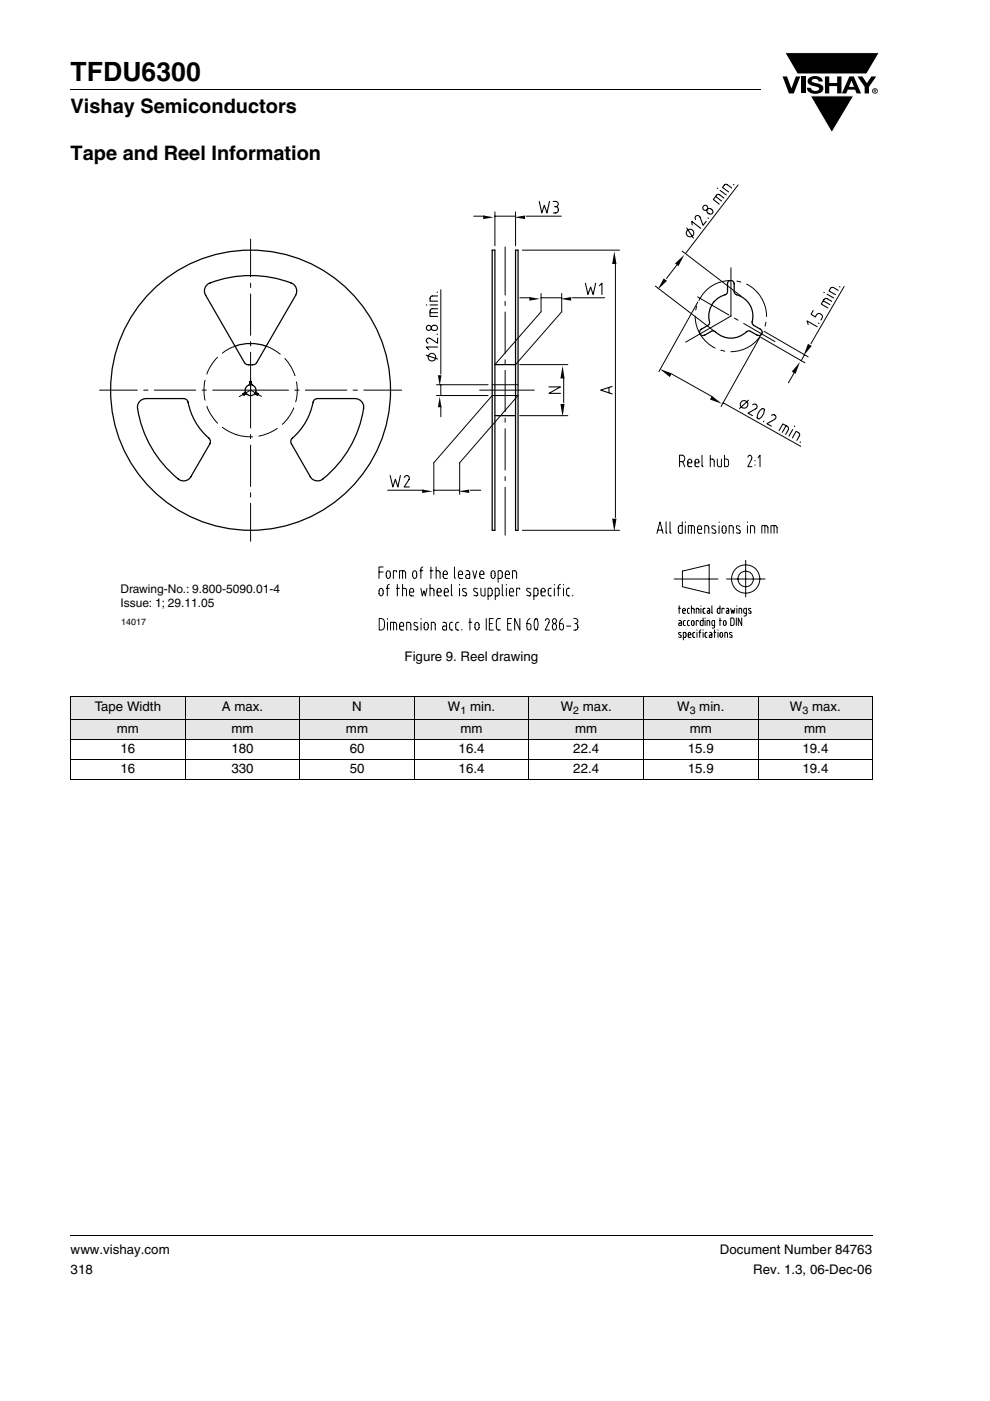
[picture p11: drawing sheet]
<svg xmlns="http://www.w3.org/2000/svg" width="210mm" height="297mm" viewBox="0 0 210 297" stroke-linecap="round" stroke-linejoin="round" font-family="sans-serif">
<path d="M14.9 261.9l.1 .2z" fill="#000"/>
<path d="M15 262h170.1" fill="none" stroke="#000" stroke-width=".21"/>
<path d="M166 11.1h20.6v17.2h-20.6z" fill="#fff"/>
<g fill="#000">
<path d="M14.9 18.9l.1 .2zM166 16.2h.9l1 2.5 .9-2.5h.9l-1.3 3.6h-1.1zM166.5 11.2h20l-2.7 4.5h-14.7zM169.9 16.2h.9v3.6h-.9zM171.6 16.5a2.1 2.1 0 0 1 2.8 .3l.1 .5h-.9a.79 .79 0 0 0-.7-.6 .79 .79 0 0 0-.7 .4l.2 .3 1 .3a1.08 1.08 0 0 1 1.2 1 1.08 1.08 0 0 1-1.1 1.1 1.73 1.73 0 0 1-2.4-1.2h.9a.96 .96 0 0 0 .8 .7 .96 .96 0 0 0 1-.5 1.68 1.68 0 0 0-1.6-.7 .92 .92 0 0 1-.9-.6 .92 .92 0 0 1 .3-1zM175 16.2h.9v1.4h1.7v-1.4h.9v3.6h-.9v-1.5h-1.7v1.5h-.9zM181.9 16.2h1l1 1.4 .9-1.4h1.1l-1.6 2.2v1.4h-.9v-1.4zM171.9 20.3h9.2l-4.7 7.8z"/>
<path d="M180.6 17.1l-.5 1.3h1zM180.1 16.2h1l1.5 3.6h-.9l-.3-.8h-1.6l-.3 .8h-.9z"/>
<path d="M185.5 19.1v.1h.2v-.1zM185.3 18.9l.5 .1v.1l-.1 .2 .1 .3-.3-.3-.2 .3zM185.1 19.3a.46 .46 0 0 0 .9 0 .46 .46 0 0 0-.9 0zM185 19.3a.6 .6 0 0 1 1.2 0 .6 .6 0 0 1-1.2 0z"/>
</g>
<path d="M166.5 11.2h20l-2.7 4.5h-14.7zM171.9 20.3h9.2l-4.7 7.8z" fill="none" stroke="#fff" stroke-width=".21"/>
<path d="M15 19h146.3" fill="none" stroke="#000" stroke-width=".21"/>
<path d="M21 38.9h158.1v96.9h-158.1z" fill="#fff"/>
<g fill="none" stroke="#040503" stroke-width=".27">
<path d="M104.4 53h.6v59.4h-.6zM109.3 53h.6v59.4h-.6zM150.2 69l-1.5 .8a.73 .73 0 0 0-.2 1 .73 .73 0 0 0 1 .3l1.4-.9M154.3 61.9v-1.7a.7 .7 0 0 1 .7-.7 .7 .7 0 0 1 .7 .7v1.7M159.8 69l1.5 .8a.72 .72 0 0 1 .3 1 .72 .72 0 0 1-1 .3l-1.5-.9M53 80.9l.3 .1v.5a1.62 1.62 0 0 1 1 1.7l.5 .3v.2h-.2l-.5-.2a1.56 1.56 0 0 1-1.9 0l-.4 .2h-.3l.1-.3 .4-.2a1.6 1.6 0 0 1 1-1.7z"/>
<circle cx="53.1" cy="82.7" r="29.7"/>
</g>
<g fill="none" stroke="#040503" stroke-width=".21">
<path d="M107.1 52.3v10.3M155 59.5a7.4 7.4 0 0 0-6.8 4.2M155 56.8v10.2l-9.6 5.5M156.3 59.6l.8 .2M107.1 63.9v.9M107.1 66.1v8.8M107.1 76.3v.9M107.1 78.5v8.8M110.2 77.3h10.2M147.4 67a7.6 7.6 0 0 0 4.3 6.8M147.8 64.9l-.2 .8M147.9 62.9l6.7 3.9"/>
<path d="M152.9 74.3l.8 .1M155 67h.1M155.8 67.4l.8 .5M157.7 68.6l6.7 3.8M158.3 60.2a7.8 7.8 0 0 1 4.3 6.8M161.8 70.3a7.4 7.4 0 0 1-6.8 4.3M162.5 68.3l-.2 .9M53.1 80.3v2.4l-2.4 1.4M53.1 82.7l2.4 1.3M101.7 82.7h11.6M104.4 81.6h5.5M104.4 83.9h5.5"/>
<path d="M107.1 88.7v.8M107.1 90.9v8.8M110.2 88.1h10.2M119.6 80v5.4M107.1 101v.9M107.1 103.3v10.2"/>
</g>
<g fill="#040503">
<path d="M119.3 77.5l.4 2.7h-.8z"/>
<path d="M118.9 85.7h.8l-.4 2.7z"/>
</g>
<path d="M116.4 82h2.5l-2.5 1.4h2.5" fill="none" stroke="#040503" stroke-width=".23"/>
<path d="M110.8 53h20.6M130.5 55.7v54M110.8 112.4h20.6" fill="none" stroke="#040503" stroke-width=".21"/>
<g fill="#040503">
<path d="M129.8 110h1l-.5 2.7z"/>
<path d="M130.3 53.3l.5 2.7h-1z"/>
</g>
<path d="M129.2 82.1v1.2M129.8 81.9l-2.4 .8 2.4 .8" fill="none" stroke="#040503" stroke-width=".23"/>
<path d="M150.9 70.2h.5a4.9 4.9 0 0 0 7.2 0h.5M154.3 61.9l-.2 .5a4.9 4.9 0 0 0-3.6 6.1l-.3 .5M155.7 61.9l.3 .5a4.9 4.9 0 0 1 3.5 6.1l.3 .5" fill="none" stroke="#040503" stroke-width=".27"/>
<path d="M161.4 71.5l9.3 5.4M162.1 70.3l9.3 5.4M168.6 78.8l-1.4 2.4M170.7 75.2l-.8 1.3M179 60.7l-7 12.2" fill="none" stroke="#040503" stroke-width=".21"/>
<g fill="#040503">
<path d="M169.7 76.7l-1 2.6-.8-.5z"/>
<path d="M171.4 72.9l.8 .4-1.8 2.1z"/>
</g>
<path d="M171.4 68.8l-.2-.8 2.1 1.3M172.5 65.8l-.5 .8 .9 .6a.74 .74 0 0 1 .9-.7 .74 .74 0 0 1 .6 .9l-.3 .5M173.6 68.5l.1 .1M174.6 63.8l1.4 .8M174.7 62h.1M175.4 62.4l1.4 .8M176.4 63.9l-1.2-.7-.4 .3-.6 1 1.4 .8M177.8 61.6l-1-.6h-.5l-.2 .2-.3 .5 1.4 .8M178 60.8h.2" fill="none" stroke="#040503" stroke-width=".23"/>
<path d="M142.5 79.3l8.5 4.8M148 64l-8.2 14.8M161.2 71.4l-8.3 14.8M153.4 85.4l16.5 9.2" fill="none" stroke="#040503" stroke-width=".21"/>
<g fill="#040503">
<path d="M139.9 78.2l2.6 1-.4 .7z"/>
<path d="M151 83.9l2.1 1.7-2.5-.9z"/>
</g>
<g fill="none" stroke="#040503" stroke-width=".23">
<path d="M158.8 84.8l-1.9 1.8M159.6 85.8l.3-.2 .4 .1 .2 .2v.6l-1.8 1.1 .9 .5M161.2 87l.5-.4h.3a1.69 1.69 0 0 1-1.3 2.2l-.1-.1a2.09 2.09 0 0 1 .6-1.7zM162 89.3l-.1 .1M163.6 88.1l.3-.2 .4 .1 .2 .2v.5l-1.8 1.1 .9 .5M165.2 91.3l.8-1.4 1 .5 .2 .7-.5 1M166.7 90.3l-.8 1.4M168.1 92.9l.8-1.5 .5 .3 .2 .5-.6 1.2M168.1 91.1l-.8 1.4M168.6 90.3l-.1 .2M169.8 93.7l-.1 .1"/>
<circle cx="157.8" cy="85.7" r=".81"/>
</g>
<path d="M156.6 39.2l-11.2 14.6M143.8 55.9l-2.4 3.2M144.7 53.2l12.4 9.6M139 60.7l12.4 9.5" fill="none" stroke="#040503" stroke-width=".21"/>
<g fill="#040503">
<path d="M140.8 59l.7 .6-2 1.8z"/>
<path d="M143.2 55.9l2-1.9-1.3 2.4z"/>
</g>
<g fill="none" stroke="#040503" stroke-width=".23">
<path d="M152.1 39.9l.1 .1M155.2 39.9l-1.1-.8-.5 .1-.4 .5 1.3 1M155.6 39.1l.1 .1M145.7 48.3l1.4 2.2M146.8 47.7l-.1-.8 1.9 1.5M147.5 46.6l-.1-.4 .1-.3a.57 .57 0 0 1 1 .1l.6 1.8 .7-.9M150 44.4a.65 .65 0 0 1 1 0 .65 .65 0 0 1-.1 1 .7 .7 0 0 1-.8-.2 .7 .7 0 0 1-.1-.8zM150.2 46.2l.1 .1M151.8 41.6l1.3 1M152.7 40.4l1.3 .9M153.5 42l-1.1-.8-.4 .2-.7 .9 1.3 1"/>
<circle cx="146.4" cy="49.4" r=".81"/>
<circle cx="149.6" cy="44.1" r=".55"/>
</g>
<g fill="none" stroke="#040503" stroke-width=".21">
<path d="M53.1 50.7v8M46.1 75.7l-1.5 2-.7 1.6M50 73.3l-1.1 .5-1.7 1.1M53.1 60v1M53.1 62.3v8.8M53.1 72.4v.9M53.1 74.7v16.1M56.3 73.3l1.1 .5 2 1.3M60.4 76a9.6 9.6 0 0 1 2.2 3.7M93.5 61.4v17.9M21.1 82.7h8M30.5 82.7h.9"/>
<path d="M32.7 82.7h8.8M42.9 82.7h.9M43.5 80.6l-.2 1.7 .2 2.5M43.9 86.1l.7 1.7 1.5 1.9M45.1 82.7h16.1M47.2 90.6a9.8 9.8 0 0 0 6.4 2M53.1 92.1v.9M53.1 94.4v8.7M58.8 90.8a10.2 10.2 0 0 1-3.9 1.7M62.3 86.5l-.8 1.6-1.6 1.9M62.5 82.7h.9M62.9 81l.1 2.4-.3 1.8"/>
<path d="M64.8 82.7h8.8M74.9 82.7h.9M77.2 82.7h8M92.6 83.9h10.9M92.6 81.6h10.9M93.5 81.6v2.3M93.5 86.1v2.3M144.1 97.9h.6a.71 .71 0 0 0 .5-.7 .71 .71 0 0 0-.5-.7h-.6v2.4M144.8 97.9l.4 1M145.9 98.1h.8a.52 .52 0 0 0-.1-.5 .52 .52 0 0 0-.5-.2l-.2 .5v.9l.3 .1h.5M147.4 98.1h.8a.52 .52 0 0 0 0-.5 .52 .52 0 0 0-.6-.2l-.2 .5v.9l.3 .1h.5M148.9 96.5v2.2l.2 .2"/>
<path d="M150.6 97.3l.7 .1 .1 .2 .1 1.3M150.6 96.5v2.4M152.1 97.3l.1 .5a.89 .89 0 0 0 .3 1.2l.5-.1v-1.6M153.7 96.5v2.4h.6l.2-.4a.85 .85 0 0 0-.4-1.2h-.4M158.6 96.9l.2-.3 .3-.1a.61 .61 0 0 1 .3 .8l-.8 1.6h.9M160.1 97.6v.1M160.1 98.6v.1M160.8 97.1l.4-.6v2.4M53.1 104.5v.9M53.1 106.7v8.1M139.3 113.1l.7-2.5 .6 2.5M139.5 112.4h.9"/>
<path d="M141.3 110.6v2.2l.2 .3M142.1 110.6v2.2l.2 .3M144.7 110.6v2.5l-.6-.1a1.31 1.31 0 0 1 0-1.5l.6-.1M145.4 110.6v.2M145.4 111.4v1.7M146 113.1v-1.7h.9l.4 .3v1.4M146.6 111.4v1.7M147.9 112.2h.9l-.1-.6-.4-.1a1.24 1.24 0 0 0-.3 1.4l.3 .2h.5M149.5 113.1v-1.7h.5l.3 .3v1.4M151.8 111.6l-.5-.2-.3 .4 .7 .6 .1 .5a.54 .54 0 0 1-.8 0M152.5 110.6v.2M152.5 111.4v1.7"/>
<path d="M153.4 111.5h.4a1.26 1.26 0 0 1-.1 1.6h-.2a1.23 1.23 0 0 1-.1-1.6zM154.7 113.1v-1.7h.4l.4 .3v1.4M156.9 111.6l-.6-.1-.1 .3 .1 .3 .6 .3 .1 .5-.2 .1-.6-.1M158.2 118.8v7.8M158.5 110.6v.2M158.5 111.4v1.6M159.2 113v-1.6h.5l.3 .3 .1 1.3M161.6 113v-1.6l1.1 .1 .2 .4v1.1M162.2 111.4v1.6M163.5 113v-1.6l1.1 .1 .2 .4v1.1M164.2 111.4v1.6M80.4 121.3h.9"/>
<path d="M80.4 131.1l.6 .1a.94 .94 0 0 1 .6 1.1 .93 .93 0 0 1-.2 1 .93 .93 0 0 1-1 .3zM80.6 124.8h.4a1.15 1.15 0 0 1-.1 1.5h-.2a1.09 1.09 0 0 1-.1-1.5zM81.3 120.2h-.9v2.4M81.9 124.7h.7M82 121.2l.5-.2a1.06 1.06 0 0 1 0 1.6h-.3a1.16 1.16 0 0 1-.2-1.4zM82.2 131.1v.2M82.2 131.9v1.7M82.6 123.9l-.4 .3-.1 2.1M82.8 133.6v-1.7l1.1 .1 .2 .4v1.2M83.5 131.9v1.7M84.1 121.3v-.3h-.7v1.6M84.1 124.7h.6"/>
<path d="M84.3 123.9v2.4M84.7 122.6v-1.6l1.1 .1 .2 .4v1.1M84.8 132.8h.8a.6 .6 0 0 0-.4-.9l-.4 .3v1.2l.3 .2h.5M85.4 124.7l.6 .1 .2 .2v1.3M85.4 121v1.6M85.4 123.9v2.4M86.3 133.6v-1.7h.5l.3 .3v1.4M86.9 125.5h.8a.55 .55 0 0 0 0-.5 .55 .55 0 0 0-.6-.2 1.32 1.32 0 0 0 0 1.5h.6M87.7 121.1h.5a1.04 1.04 0 0 1-.2 1.5h-.3a1.21 1.21 0 0 1 0-1.5zM88.5 132.1l-.5-.2-.2 .4 .1 .3 .7 .4v.4l-.2 .2-.6-.2M89 121h.7M89.3 124.7l.3 1.6 .3-1 .3 1 .4-1.6"/>
<path d="M89.3 131.1v.2M89.3 131.9v1.7M89.7 120.2l-.4 .3v2.1M90.2 132h.4a.99 .99 0 0 1-.2 1.6l-.2-.1a1.18 1.18 0 0 1 0-1.5zM91.2 124.7l.7 .1 .1 .2 .1 1.3M91.2 123.9v2.4M91.2 121h.7M91.4 120.2v2.4M91.5 133.6v-1.7h.4l.4 .3v1.4M92.5 121h.5l.3 .2v1.4M92.5 120.2v2.4M92.7 125.5h.9a.55 .55 0 0 0-.1-.5 .55 .55 0 0 0-.6-.2 1.32 1.32 0 0 0 0 1.5h.7"/>
<path d="M94 131.9l.5 .1 .2 .4v1.2l-.7-.1-.2-.3 .2-.4 .7-.1M94 121.8h.9a.52 .52 0 0 0-.1-.6 .52 .52 0 0 0-.6-.1 1.23 1.23 0 0 0 0 1.5h.7M94.2 125.5h.9a.58 .58 0 0 0-.6-.7 1.39 1.39 0 0 0-.1 1.5h.7M95.7 123.9v2.2l.2 .2M96 131.9a.49 .49 0 0 0-.6 .5v.7a.49 .49 0 0 0 .6 .5M96.4 120.2v2.1l.2 .3M97.2 121.8h.9a.52 .52 0 0 0-.1-.6 .52 .52 0 0 0-.5-.1 1.23 1.23 0 0 0-.1 1.5h.7M97.3 131.9a.49 .49 0 0 0-.6 .5v.7a.49 .49 0 0 0 .6 .5M97.5 123.9v.2M97.5 124.7v1.6M98 133.4v.2M98.9 124.9l-.5-.2-.3 .3 .1 .4 .7 .4v.4l-.2 .1-.6-.1"/>
<path d="M98.9 121l.5 .1 .2 .4v1.1h-.5a.43 .43 0 0 1-.3-.4 .43 .43 0 0 1 .3-.4h.5M99.4 131.9h.7M99.7 131.1v2.5M100.3 121l.4 1.6 .4-1.6M100.9 132.1l.4-.1a1.06 1.06 0 0 1 0 1.6h-.2a1.13 1.13 0 0 1-.2-1.5zM101.2 124.9l-.4-.2-.3 .3 .1 .4 .7 .4v.4a.54 .54 0 0 1-.8 0M101.8 121.8h.8a.52 .52 0 0 0 0-.6 .52 .52 0 0 0-.6-.1 1.23 1.23 0 0 0 0 1.5h.6M102 124.7v.4a.83 .83 0 0 0 .1 .9 .83 .83 0 0 0 .8 .3v-1.6M103.1 131.1v2.5M103.5 126.3h.7a1.31 1.31 0 0 0 0-1.5l-.7-.1v2.4M103.8 132.2h.6M104.4 121.1h.4a1.26 1.26 0 0 1-.1 1.5h-.2a1.23 1.23 0 0 1-.1-1.5z"/>
<path d="M104.6 131.1h-.8v2.5h.8M105 126.3h.7a1.11 1.11 0 0 0-.2-1.6h-.5v2.4M105.7 122.6h.6a1.31 1.31 0 0 0 0-1.5l-.6-.1v2.4M106.1 131.1l-.5 .1-.3 .6v1.4l.3 .3 .5 .1M106.5 123.9v2.2l.3 .2M107.2 121.8h.9l-.2-.6-.4-.2a1.19 1.19 0 0 0-.2 1.6h.8M107.4 123.9v.1M107.4 124.7v1.6M107.7 132.2h.6M108.1 125.5h.8l-.1-.6-.4-.2a1.19 1.19 0 0 0-.2 1.6h.7M108.5 131.1h-.8v2.5h.8M108.7 122.6v-1.6h.5l.3 .2 .1 1.4"/>
<path d="M110.2 125v-.3h-.6v1.6M110.3 131.1v2.5l-1.1-2.5v2.5M112.4 131.1a1.74 1.74 0 0 0-.4 2.4h.4a.89 .89 0 0 0 0-1.3h-.7M112.5 124.9l-.5-.2-.3 .3 .8 .8v.4l-.2 .1-.6-.1M113.2 126.3h.7a1.31 1.31 0 0 0 0-1.5l-.7-.1v2.4M113.6 131.2l.1-.1a1.85 1.85 0 0 1 0 2.5 1.96 1.96 0 0 1-.1-2.4zM114.8 125.5h.8a.54 .54 0 0 0-.1-.6 .54 .54 0 0 0-.5-.1 1.3 1.3 0 0 0-.1 1.5h.7M115.6 131.6l.5-.5 .4 .3-.1 .6-.8 1.6h.9M116.9 124.7a.49 .49 0 0 0-.6 .5v.6a.49 .49 0 0 0 .6 .5M117.3 132.4l.4-.2a.72 .72 0 0 1 .4 .8 .72 .72 0 0 1-.6 .6 .87 .87 0 0 1-.2-1.2zM117.6 123.9v.1M117.6 124.7v1.6"/>
<path d="M118.2 124.7h.7M118.9 123.9l-.3 .1-.2 .4v1.9M119.3 131.1a1.69 1.69 0 0 0-.4 2.4l.2 .1 .4-.3v-.7l-.2-.4h-.6M119.5 123.9v.1M119.5 124.7v1.6M120.2 132.7h.8M120.8 124.7a.49 .49 0 0 0-.6 .5v.6a.49 .49 0 0 0 .6 .5M121.5 126.2v.1M121.7 131.1h.4a.54 .54 0 0 1 .5 .6 .54 .54 0 0 1-.5 .5M121.9 132.2h.2M122.1 132.2a.72 .72 0 0 1 .5 .9 .72 .72 0 0 1-.9 .5M143 122.8h9.3"/>
<path d="M143.9 129h.5M144 131.6l.5 .1v.9h-.5v-.4l.5-.1M144.1 128.4v1.6M144.4 134.2l-.3-.1-.2 .2 .5 .4 .1 .4h-.6M144.7 121.1l5.7-1.3v6l-5.7-1.4zM144.8 129.5h.6l-.2-.5-.4 .2v.6l.2 .2h.4M144.9 135.1l.6-.1-.1-.9h-.5v1.6M145.4 131.6h-.4l-.1 .3 .1 .6 .4 .1M146 134.6h.5l-.1-.5h-.3l-.1 .8 .2 .2h.3M146.2 131.6h-.3l-.1 .3v.6l.4 .1M146.2 129h-.3l-.1 .3v.6l.4 .1M146.6 129l.6 .1v.9"/>
<path d="M146.6 128.4v1.6M146.8 131.6h.3l.1 .3v.5l-.2 .2-.4-.3zM147.4 134.1h-.3l-.1 .3v.6l.4 .1M147.7 130v-1l.5 .1v.9M147.8 133.5v.1M147.8 134.1v1M148.1 131.8v-.2h-.4v1M148.2 134.1h.5M148.7 133.5l-.3 .4v1.2M148.7 128.4v.1M148.7 129v1M149.1 131v1.6h-.4l-.2-.3 .1-.6 .5-.1"/>
<path d="M149.1 133.5v.1M149.1 134.1v1M149.5 129l-.4 .1v.8l.4 .1M149.5 131v.1M149.5 131.6v1M150 134.1h-.3l-.2 .3 .1 .6 .4 .1M150 132.6v-1l.5 .1v.9M150 129l.5 .1v.9h-.5v-.4l.5-.1M150.5 134.1l.5 .1v.9h-.5v-.4l.5-.1M151 128.4l.1 1.6M151.4 134.1h.4M151.6 132.6l-.6-.1 .1-.9h.5v1.3l-.2 .2-.3 .1"/>
<path d="M151.6 133.5v1.6M152.3 133.5v.1M152.3 134.1v1M152.6 131.6h.4M152.7 128.4v1.6h-.4l-.1-.9 .5-.1M152.7 131v1.6M152.8 134.2l.2-.1a.66 .66 0 0 1 .1 1l-.4-.1zM153.5 131.6h.2a.67 .67 0 0 1 .2 .9l-.2 .1a.67 .67 0 0 1-.2-1zM153.6 129.2v-.2h-.5v1M153.7 135.1v-1l.6 .1v.9M154.1 129l.4 .1 .1 .9h-.5v-.4l.5-.1M154.1 122.8h8.2"/>
<path d="M155 131h.4a1.31 1.31 0 0 1 .1 1.6h-.5zM155 129l.2 1 .3-.7 .1 .7 .3-1M155.2 134.2l-.3-.1-.2 .2 .5 .4 .1 .4h-.6M156.2 131v1.6M156.3 128.4v.1M156.3 129v1M156.7 130v-1l.6 .1v.9M157.3 131v1.6l-.7-1.6v1.6M158.3 130l-.5-.1-.1-.6 .2-.3h.4v1.4l-.5 .2M159.3 129h-.4l-.1 .2 .5 .6v.2h-.5"/>
<circle cx="117.6" cy="131.6" r=".48"/>
<circle cx="158.2" cy="122.8" r="1.64"/>
<circle cx="158.2" cy="122.8" r="3"/>
</g>
<path d="M44.1 60.2a23.5 23.5 0 0 1 18.1 .1 1.84 1.84 0 0 1 .5 2.3l-8.3 14.3a1.92 1.92 0 0 1-2.5 0l-8.3-14.3a1.77 1.77 0 0 1 .5-2.4zM50 73.3a9.7 9.7 0 0 1 6.3 0M105 77.3h4.3M29.6 85.2l.8-.6 .5-.1h8.1a.93 .93 0 0 1 .9 .8 14 14 0 0 0 4.6 7.9v.9l-4 6.9a1.78 1.78 0 0 1-2.7 .5 23.5 23.5 0 0 1-8.6-15.4zM66.7 84.7l.6-.2h8.1a1.81 1.81 0 0 1 1.7 2.1 23.6 23.6 0 0 1-9 15.2 1.81 1.81 0 0 1-2.3-.8l-4-6.9a.89 .89 0 0 1 .2-1.2 14 14 0 0 0 4.5-7.9zM105 88.1h4.3" fill="none" stroke="#040503" stroke-width=".27"/>
<g fill="#040503">
<path d="M93.3 84.1l.3 2.2h-.7z"/>
<path d="M92.9 79.6h.7l-.3 2.2z"/>
</g>
<g fill="none" stroke="#040503" stroke-width=".23">
<path d="M90.4 75.3l2.4 .8M90.4 64.7h.1M91.2 66.3h1.6M91.2 64.7h1.6M91.7 69a.64 .64 0 0 1 .9 .1 .64 .64 0 0 1 0 .9 .64 .64 0 0 1-.9 0 .56 .56 0 0 1 0-1zM92.7 70.9h.1M92.7 62h.1M92.8 73.6h-2.4l.5 .5M92.8 71.7v1.1l-1.6-1.1a.53 .53 0 0 0-.8 .5l.4 .6M92.8 65.5h-1.1l-.4 .2-.1 .3v1.1h1.6M92.8 62.8h-1.1h-.3l-.2 .4v.7h1.6"/>
<circle cx="90.9" cy="69.5" r=".54"/>
<circle cx="91.6" cy="75.7" r=".82"/>
</g>
<path d="M100.5 45.8h2.2M105 44.9v7.2M105 45.8h4.3M109.3 44.9v7.2M111.6 45.8h7.5" fill="none" stroke="#040503" stroke-width=".21"/>
<g fill="#040503">
<path d="M102.5 45.7l2.2 .4-2.2 .4z"/>
<path d="M109.1 46.1l2.3-.4v.8z"/>
</g>
<path d="M114.4 42.7l.5 2.4 .5-1.6 .6 1.6 .5-2.4M117.3 42.7h.6a.55 .55 0 0 1 .5 .6 .55 .55 0 0 1-.5 .5M117.6 43.8h.3M117.9 43.8a.68 .68 0 0 1 .5 .7 .68 .68 0 0 1-.5 .6h-.6" fill="none" stroke="#040503" stroke-width=".23"/>
<path d="M114.8 66.1l-9.8 11.2M119.1 66.1l-9.8 11.2M92 98.2v6.6M97.5 98.2v6.6M104.4 83.9l-12.4 14.2M109.9 83.9l-12.4 14.2M82.2 103.9h7.6M92 103.9h5.5M99.7 103.9h2.3" fill="none" stroke="#040503" stroke-width=".21"/>
<g fill="#040503">
<path d="M97.3 104.2l2.2-.4v.7z"/>
<path d="M89.5 103.8l2.3 .4-2.3 .3z"/>
</g>
<path d="M82.8 100.8l.5 2.5 .6-1.7 .5 1.7 .5-2.5M85.7 101.2l.3-.3 .3-.1a.55 .55 0 0 1 .5 .9l-1.1 1.6h1.1" fill="none" stroke="#040503" stroke-width=".23"/>
<path d="M110.3 63.1h2.2M114.8 62.2v3.9M114.8 63.1h4.3M119.1 62.2v3.9M121.4 63.1h6.8" fill="none" stroke="#040503" stroke-width=".21"/>
<g fill="#040503">
<path d="M112.3 63l2.2 .4-2.2 .3z"/>
<path d="M118.9 63.4l2.3-.4v.7z"/>
</g>
<path d="M124.2 60l.5 2.4 .6-1.6 .5 1.6 .5-2.4M127.1 60.6l.6-.6v2.4" fill="none" stroke="#040503" stroke-width=".23"/>
<g fill="#e6e6e6">
<path d="M15 147.7h24.3v4.8h-24.3z"/>
<path d="M39.3 147.7h24.3v4.8h-24.3z"/>
<path d="M63.6 147.7h24.3v4.8h-24.3z"/>
<path d="M87.9 147.7h24.3v4.8h-24.3z"/>
<path d="M112.2 147.7h24.3v4.8h-24.3z"/>
<path d="M136.5 147.7h24.3v4.8h-24.3z"/>
<path d="M160.8 147.7h24.3v4.8h-24.3z"/>
<path d="M15 152.5h24.3v4.2h-24.3z"/>
<path d="M39.3 152.5h24.3v4.2h-24.3z"/>
<path d="M63.6 152.5h24.3v4.2h-24.3z"/>
<path d="M87.9 152.5h24.3v4.2h-24.3z"/>
<path d="M112.2 152.5h24.3v4.2h-24.3z"/>
<path d="M136.5 152.5h24.3v4.2h-24.3z"/>
<path d="M160.8 152.5h24.3v4.2h-24.3z"/>
</g>
<g fill="none" stroke="#000" stroke-width=".21">
<path d="M14.9 147.7h170.3M14.9 152.5h170.3M14.9 156.7h170.3M15 147.8v17.3M39.3 147.6v17.6M63.6 147.6v17.6M87.9 147.6v17.6M112.2 147.6v17.6M136.5 147.6v17.6M160.8 147.6v17.6M185.1 147.8v17.3M14.9 160.9h170.3"/>
<path d="M14.9 165.2h170.3"/>
</g>
<text font-size="5.6" x="15" y="17.3">TFDU6300</text>
<g font-size="4.2">
<text x="15" y="24">Vishay Semiconductors</text>
<text x="15" y="33.8">Tape and Reel Information</text>
</g>
<g font-size="2.8">
<text x="85.8" y="140.2">Figure 9. Reel drawing</text>
<text x="20.1" y="150.7">Tape Width</text>
<text x="24.8" y="155.4">mm</text>
<text x="47.1" y="150.7">A max.</text>
<text x="49.1" y="155.4">mm</text>
<text x="73.4" y="155.4">mm</text>
<text x="74.7" y="150.7">N</text>
<text x="95" y="150.7">W</text>
<text x="97.7" y="155.4">mm</text>
<text x="99.7" y="150.7">min.</text>
<text x="118.9" y="150.7">W</text>
<text x="122" y="155.4">mm</text>
<text x="123.6" y="150.7">max.</text>
<text x="143.6" y="150.7">W</text>
<text x="146.3" y="155.4">mm</text>
<text x="148.3" y="150.7">min.</text>
<text x="167.5" y="150.7">W</text>
<text x="170.6" y="155.4">mm</text>
<text x="172.2" y="150.7">max.</text>
<text x="25.6" y="159.6">16</text>
<text x="49.1" y="159.6">180</text>
<text x="74.2" y="159.6">60</text>
<text x="97.3" y="159.6">16.4</text>
<text x="121.6" y="159.6">22.4</text>
<text x="145.9" y="159.6">15.9</text>
<text x="170.2" y="159.6">19.4</text>
<text x="25.6" y="163.9">16</text>
<text x="49.1" y="163.9">330</text>
<text x="74.2" y="163.9">50</text>
<text x="97.3" y="163.9">16.4</text>
<text x="121.6" y="163.9">22.4</text>
<text x="145.9" y="163.9">15.9</text>
<text x="170.2" y="163.9">19.4</text>
<text x="15" y="265.9">www.vishay.com</text>
<text x="152.7" y="265.9">Document Number 84763</text>
<text x="15" y="270.1">318</text>
<text x="159.7" y="270.1">Rev. 1.3, 06-Dec-06</text>
</g>
<g font-size="2.5" fill="#040503">
<text x="25.5" y="125.7">Drawing-No.: 9.800-5090.01-4</text>
<text x="25.5" y="128.7">Issue: 1; 29.11.05</text>
</g>
<g font-size="2.2">
<text x="97.7" y="151.4">1</text>
<text x="121.6" y="151.4">2</text>
<text x="146.3" y="151.4">3</text>
<text x="170.2" y="151.4">3</text>
</g>
<text font-size="1.9" fill="#040503" x="25.7" y="132.4">14017</text>
</svg>
